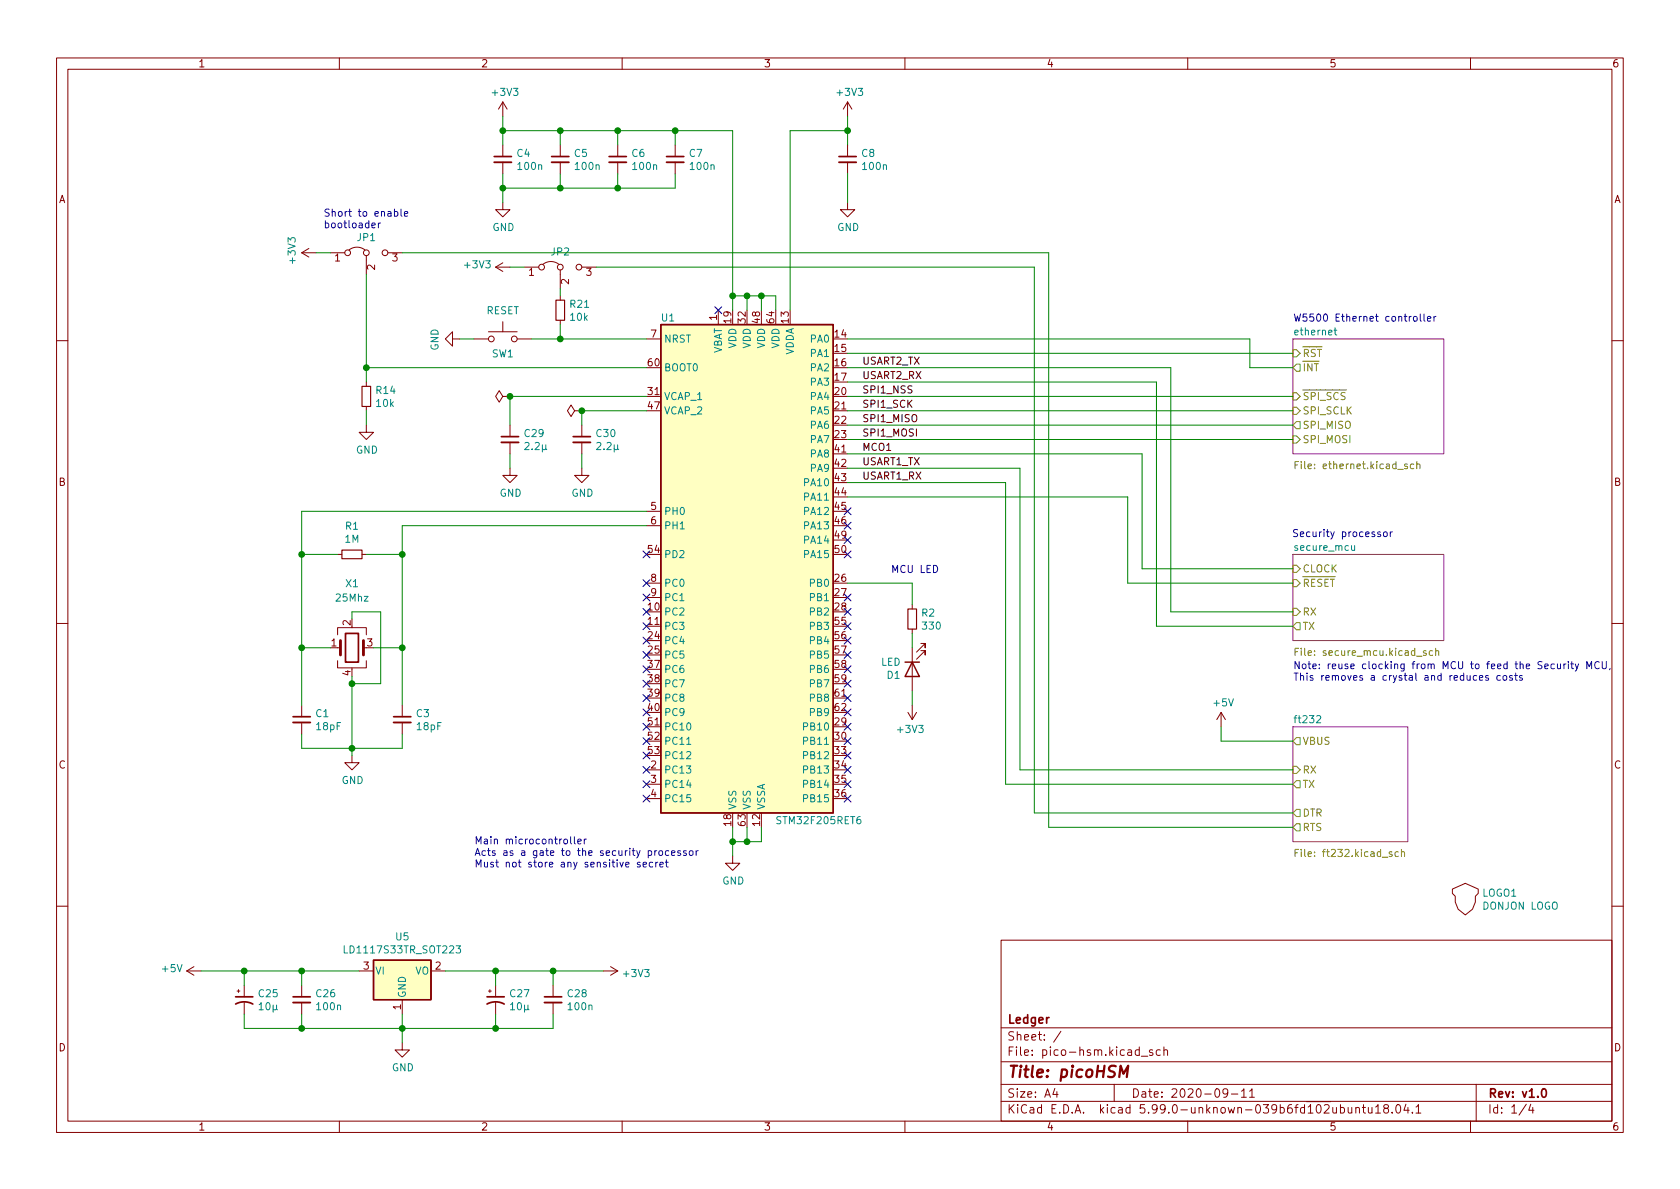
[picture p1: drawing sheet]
<svg xmlns="http://www.w3.org/2000/svg" width="297mm" height="210mm" viewBox="0 0 297 210" stroke-linecap="round" stroke-linejoin="round" font-family="sans-serif">
<g fill="none" stroke="#840000" stroke-width=".18">
<path d="M10 10.2h277v190.1h-277zM12 12.2h273v186.1h-273zM60 10.2v2M88.9 18v2.6M88.9 18l-.8 1.3M88.9 18l.8 1.3M110 10.2v2M149.9 18l-.8 1.3M149.9 18v2.6M149.9 18l.7 1.3M160 10.2v2M210 10.2v2"/>
<path d="M260 10.2v2M88.9 35.8v1.3h1.3l-1.3 1.2-1.3-1.2h1.3M88.9 25.6v2.1M88.9 28.7v2M99.1 25.6v2.1M99.1 28.7v2M109.2 25.6v2.1M109.2 28.7v2M119.4 25.6v2.1M119.4 28.7v2M149.9 35.8v1.3h1.2l-1.2 1.2-1.3-1.2h1.3M149.9 25.6v2.1"/>
<path d="M149.9 28.7v2M53.3 44.7l1.3 .8M53.3 44.7h2.6M54.6 43.9l-1.3 .8M58.4 44.7h2.6M61.7 44.2a2.26 2.26 0 0 1 2.8 0M64.8 45.2v3.3M68.6 44.7h2.5M80 59.9v-1.2l-1.3 1.2 1.3 1.3v-1.3h1.3M83.8 59.9h2.6M86.4 58.7h5M87.6 47.2l1.3 .8"/>
<path d="M87.6 47.2h2.6M88.9 56.9v1.8M88.9 46.5l-1.3 .7M91.4 59.9h2.6M92.7 47.2h2.5M96 46.7a2.26 2.26 0 0 1 2.8 0M99.1 47.7v3.3M99.1 52.3v.8M99.1 56.6v.8M102.9 47.2h2.5M114.3 59.9h2.5M127 54.9v2.5"/>
<path d="M10 60.2h2M64.8 75.2v1.2h1.2l-1.2 1.3-1.3-1.3h1.3M64.8 67.6v.7M64.8 71.9v.7M88.9 70.1l-.6-1-.7 1 .7 1 .6-1h1.3M90.2 70.1h.1M90.2 75.2v2M90.2 78.2v2.1M101.6 72.6l-.6-1-.7 1 .7 1.1 .6-1.1h1.3M102.9 72.6h.1M102.9 75.2v2M102.9 78.2v2.1"/>
<path d="M114.3 70.1h2.5M147.3 72.6h2.6M285 60.2h2M59.7 98h.8M64 98h.8M90.2 82.8v1.3h1.2l-1.2 1.2-1.3-1.2h1.3M102.9 82.8v1.3h1.2l-1.2 1.2-1.3-1.2h1.3M114.3 90.4h2.5M114.3 93h2.5M147.3 80.3h2.6M10 110.2h2M59.7 116.8v1.3h5.1v-1.3"/>
<path d="M59.7 112.3v-1.3h5.1v1.3M59.7 114.5h.5M64.3 114.5h.5M114.3 103.1h2.5M114.3 105.7h2.5M114.3 110.7h2.5M161.3 106.9v.8M161.3 111.2v.8M161.3 114.5v7.7M162.8 113.8h.8v.7v-.7l-1.5 1.5M162.8 115.1h.8v.7v-.7l-1.5 1.5M285 110.2h2"/>
<path d="M53.3 124.7v2M53.3 127.8v2M62.2 133.6v1.3h1.3l-1.3 1.2-1.2-1.2h1.2M71.1 124.7v2M71.1 127.8v2M114.3 128.5h2.5M114.3 136.1h2.5M114.3 138.7h2.5M147.3 123.4h2.6M160.5 126l.8 1.2M161.3 124.7v2.5M162.1 126l-.8 1.2"/>
<path d="M215.9 126l-.8 1.2M215.9 126v2.5M215.9 126l.8 1.2M114.3 141.2h2.5M129.5 151.4v1.2h1.3l-1.3 1.3-1.2-1.3h1.2M256.8 157.2l2.3-1 2.3 1v.8l-.5 .5v1l-.6 1.3-1.2 1-1.3-1-.5-1.3v-1l-.5-.5zM10 160.2h2M33 171.7h2.6M33 171.7l1.3 .8M34.3 170.9l-1.3 .8M41.9 175.3h.5M42.2 175v.5"/>
<path d="M43.2 174.2v2.1M43.2 177.3v2M53.3 174.2v2.1M53.3 177.3v2M63.5 171.7h2.5M71.1 176.8v2.5M76.2 171.7h2.5M86.4 175.3h.5M86.6 175v.5M87.6 174.2v2.1M87.6 177.3v2M97.8 174.2v2.1"/>
<path d="M97.8 177.3v2M106.7 171.7h2.5M107.9 170.9l1.3 .8M109.2 171.7l-1.3 .8M177 166.3h108v32h-108zM285 160.2h2M60 198.3v2M71.1 184.4v1.3h1.3l-1.3 1.2-1.3-1.2h1.3M110 198.3v2M160 198.3v2M177 194.8h108M177 191.8h108"/>
<path d="M177 187.8h108M177 181.8h108M186.5 192.5l-.4 1h1M186.9 193v1M187.6 182.4l-1.3 1.9M197 191.8v3M201.8 186.8h1.1M203.8 185.7l-.4-.1-.2 .2 .1 .3 .5 .1v.4h-.6M205.1 185.7l-.4-.1-.3 .3v.4l.2 .3h.5M205.8 185.8l.2-.2 .4 .1v.9M205.8 185.1v1.5M210 198.3v2"/>
<path d="M217.1 193.2l-.3 .3-.4-.1-.2-.2 .2-.6 .4-.1 .2 .2a.99 .99 0 0 1-.4 1.3h-.2M217.7 193.5h1.2M219.5 193l.4-.5v1.5M219.5 194h.9M220.9 193l.5-.5v1.5M220.9 194h.9M239.7 196l.2-.2 .4 .1 .1 .9M239.7 195.8v1M240.9 195.8h.5M241.1 195.3v1.3l.3 .2M241.9 195.8l.1 1h.4l.2-.1M242.6 195.8v1"/>
<path d="M243.2 195.8l.4-.5v1.5M243.2 196.8h.9M244.9 196l-.3-.3 .1-.2 .2-.2 .5 .1 .1 .2-.1 .2-.6 .2-.2 .3v.2l.3 .3h.5l.1-.3-.1-.4-.2-.1M246.1 196.7v.1M247 195.4l.1-.1a.81 .81 0 0 1 .6 .7 .81 .81 0 0 1-.3 .8h-.1a.81 .81 0 0 1-.6-.6 .81 .81 0 0 1 .3-.8zM248.6 195.3l-.4 1h.9M248.9 195.8v1M249.7 196.7v.1M250.4 195.8l.4-.5v1.5M250.4 196.8h.8M260 198.3v2M261 191.8v6.5"/>
<path d="M269.9 195.3l-1.3 1.9M270.6 195.3l-.3 1h.9M271 195.8v1"/>
<circle cx="61.5" cy="44.7" r=".51"/>
<circle cx="64.8" cy="44.7" r=".51"/>
<circle cx="68.1" cy="44.7" r=".51"/>
<circle cx="86.9" cy="59.9" r=".51"/>
<circle cx="90.9" cy="59.9" r=".51"/>
<circle cx="95.8" cy="47.2" r=".51"/>
<circle cx="99.1" cy="47.2" r=".51"/>
<circle cx="102.4" cy="47.2" r=".51"/>
</g>
<g fill="none" stroke="#840000" stroke-width=".3">
<path d="M87.4 27.7h3M97.5 27.7h3.1M107.7 27.7h3M117.9 27.7h3M148.3 27.7h3.1M88.6 77.2h3.1M101.3 77.2h3.1M61.1 112h2.3v5.1h-2.3zM51.8 126.7h3.1M69.6 126.7h3M41.7 176.3h3M41.7 177.5a3.2 3.2 0 0 1 3 0"/>
<path d="M51.8 176.3h3.1M86.1 176.3h3.1M86.1 177.5a3.2 3.2 0 0 1 3 0M96.3 176.3h3M272.8 192.6l.1-.1a.81 .81 0 0 1 .6 .7 .81 .81 0 0 1-.3 .8h-.1a.81 .81 0 0 1-.6-.6 .81 .81 0 0 1 .3-.8z"/>
</g>
<path d="M197.9 190.5l.2-2 .5 1.4 .9-1.4-.3 2" fill="none" stroke="#840000" stroke-width=".4"/>
<g fill="#fff" stroke="#fff" stroke-width=".18">
<path d="M228.6 128.5h20.3v20.3h-20.3z"/>
<path d="M228.6 59.9h26.7v20.4h-26.7z"/>
<path d="M228.6 98h26.7v15.3h-26.7z"/>
</g>
<path d="M228.6 59.9h26.7v20.4h-26.7zM228.6 98h26.7v15.3h-26.7zM228.6 128.5h20.3v20.3h-20.3z" fill="none" stroke="#840084" stroke-width=".18"/>
<g fill="none" stroke="#848400" stroke-width=".18">
<path d="M228.6 61.8h.6l.7 .7-.7 .6h-.6zM228.6 77.1h.6l.7 .6-.7 .7h-.6zM228.6 69.5h.6l.7 .6-.7 .6h-.6zM228.6 72h.6l.7 .6-.7 .7h-.6zM229.2 64.4h.7v1.3h-.7l-.6-.7zM229.2 74.5h.7v1.3h-.7l-.6-.6zM228.6 99.9h.6l.7 .7-.7 .6h-.6zM229 82.2h.4M229.6 81.6h-.6v1.3M250 82.1l-.4-.1-.2 .3 .1 .5h.5M250.5 82.2l.2-.2 .3 .1 .1 .8M250.5 81.6v1.3"/>
<path d="M228.6 107.6h.6l.7 .6-.7 .6h-.6zM228.6 102.5h.6l.7 .6-.7 .7h-.6zM229 115.2h.4M229.2 110.1h.7v1.3h-.7l-.6-.7zM229.6 114.6h-.6v1.3M253.3 115.1h-.4l-.2 .2 .1 .5h.5M253.8 115.2l.2-.1h.3l.1 .8M253.8 114.6v1.3M228.6 135.5h.6l.7 .6-.7 .7h-.6zM229.2 138h.7v1.3h-.7l-.6-.6zM229.2 130.4h.7v1.3h-.7l-.6-.6zM229 150.8h.4"/>
<path d="M229.2 143.1h.7v1.3h-.7l-.6-.6zM229.2 145.7h.7v1.2h-.7l-.6-.6zM229.6 150.2h-.6v1.3M247.2 150.7l-.3-.1-.3 .3 .2 .5h.4M247.8 150.7l.2-.1 .3 .1v.8M247.8 150.2v1.3"/>
</g>
<g fill="none" stroke="#008484" stroke-width=".18">
<path d="M235.9 58.4h.5M236.1 58v1l.3 .2M92.8 78.4l.5-.2 .2 .4-.7 .9h.7M94.1 79.4v.1M94.6 78.4l.5-.2 .3 .4-.8 .9h.8M95.9 78.7v1.2M96.5 79.3l.2 .2M96.5 78.7l-.1 .7-.3 .1-.2-.2M105.5 78.4l.5-.2 .2 .4-.7 .9h.7M106.8 79.4v.1M107.3 78.4l.5-.2 .3 .4-.8 .9h.8M108.6 78.7v1.2"/>
<path d="M109.2 79.3l.2 .2M109.2 78.7l-.1 .7-.3 .1-.2-.2M239 96.5v.8h.3l.2-.1M239.5 96.5v.8M121.4 131.6h.7M45.8 177.7l.4-.4v1.3M45.8 178.6h.7M47.2 177.4l.1-.1a.68 .68 0 0 1 .5 .6 .68 .68 0 0 1-.5 .7 .84 .84 0 0 1-.1-1.2zM48.3 177.7v1.3M48.9 178.4l.2 .2M48.9 177.7l-.1 .8-.3 .1-.2-.2M60.9 167.3v1.2h.6"/>
<path d="M80.6 167.3h.8l-.4 .4 .4 .2v.5l-.2 .1-.6-.1M90.3 177.7l.3-.4v1.3M90.3 178.6h.7M91.6 177.4l.2-.1a.68 .68 0 0 1 .4 .6 .68 .68 0 0 1-.4 .7l-.2-.2-.1-.3zM92.7 177.7v1.3M93.3 178.4l.2 .2M93.3 177.7v.8l-.4 .1-.2-.2"/>
</g>
<path d="M87.4 28.7h3M97.5 28.7h3.1M107.7 28.7h3M117.9 28.7h3M148.3 28.7h3.1M88.6 78.2h3.1M101.3 78.2h3.1M51.8 127.8h3.1M69.6 127.8h3M51.8 177.3h3.1M96.3 177.3h3" fill="none" stroke="#840000" stroke-width=".33"/>
<g fill="#ffffc2" stroke="#ffffc2" stroke-width=".18">
<path d="M116.8 57.4h30.5v86.4h-30.5z"/>
<path d="M66 169.8h10.2v7h-10.2z"/>
</g>
<path d="M116.8 57.4h30.5v86.4h-30.5zM160 117.1h2.6M161.3 117.1l1.3 2.5h-2.6zM66 169.8h10.2v7h-10.2z" fill="none" stroke="#840000" stroke-width=".25"/>
<path d="M98.3 53.1h1.5v3.5h-1.5zM64 68.3h1.5v3.6h-1.5zM60.5 97.3h3.5v1.5h-3.5zM160.5 107.7h1.6v3.5h-1.6z" fill="none" stroke="#840000" stroke-width=".2"/>
<path d="M60.2 113.3v2.5M64.3 113.3v2.5" fill="none" stroke="#840000" stroke-width=".51"/>
<g fill="none" stroke="#0000c2" stroke-width=".18">
<path d="M65.8 39.9l.6-.2-.1-.2-.4-.1-.1 .2v.6h.5M66.9 39.4v.9M67.3 39.4l-.4 .3M69.7 37.5l.4-.1 .2 .2-.1 .6h-.5M69.7 37v1.2M70.9 37v1.1l.2 .1M71.5 37.8l.6-.1-.1-.2-.3-.1-.2 .2 .1 .6h.4M250 56h.3l.3 .2v.4l-.3 .2-.3-.1-.1-.1zM251.1 55.5v1.1l.2 .2M251.8 55.5v1.1l.2 .2M252.4 56.4l.6-.1-.1-.3h-.3l-.2 .1v.6h.5M253.5 56v.8"/>
<path d="M253.9 56l-.4 .2M229.4 93.7l-.5-.1-.1 .1v.4l.5 .3 .1 .3-.2 .2-.5-.1M245.8 94.1v.8M246.2 94.1l-.4 .2M261.6 119.9l.6-.1-.1-.3h-.3l-.2 .1v.6h.5M263.1 119.5h-.3l-.1 .1v.2l.4 .1v.3h-.4M265.3 119.5h-.4l-.2 .2 .1 .5h.5M265.8 119.6l.2-.1 .4 .1v.5l-.1 .1-.3 .1-.2-.1zM267.4 119.5h-.3l-.2 .1 .1 .2 .4 .1v.3h-.5M267.8 119.5h.5M268 119v1.1l.3 .2M269.1 119.5h-.3l-.1 .1v.2l.4 .1v.3h-.4"/>
<path d="M274.8 117.5l-.3-.1-.3 .2 .1 .6h.5M275.4 117.4v.8l.3 .1 .2-.2M275.9 117.4v.9M276.5 117.4v.9M276.9 117.4l-.4 .2M277.3 117v.1M277.3 117.4v.9M277.7 117.4h.5M277.9 117v1.1l.3 .2M278.5 117.4l.3 .9M279.1 117.4l-.4 1.2-.2 .1M280.6 118.3v-1.3l.4 .9 .4-.9v1.3"/>
<path d="M282.7 117.1a.6 .6 0 0 0-.8 .4 .6 .6 0 0 0 .6 .8l.2-.2M283.3 117v1l.2 .3 .4-.1 .1-.2v-1M284.7 118.2l-.1 .2M100.9 148v1l.2 .2M101.6 148v1l.1 .2M102.2 148.8l.6-.1-.1-.3h-.4l-.1 .2v.6h.5M103.3 148.4v.8M103.7 148.4l-.4 .2M113.2 152.5h-.3l-.2 .2v.1l.5 .2v.3h-.5M113.7 152.9l.6-.1v-.3h-.4l-.2 .2 .1 .6h.5M115.4 152.5h-.4l-.2 .2 .1 .6h.5M115.8 150.4v.9"/>
<path d="M115.9 152.5v.8M116.1 150.4l-.3 .3M116.3 152.5l-.4 .2M116.6 150.5l.3-.1 .3 .3v.3l-.3 .3-.3-.1-.1-.2zM116.7 152.9l.6-.1-.1-.3h-.3l-.2 .2v.6h.5M117.6 152.5h.5M117.8 152v1.1l.3 .2M118.2 150.5l-.3-.1-.3 .3 .2 .5h.4M118.7 150.9l.6-.2v-.2l-.4-.1-.2 .2 .1 .6h.5M120.3 150.5l-.3-.1-.2 .2 .1 .2 .4 .1v.3h-.5M121.3 150.5l-.3-.1-.2 .2 .1 .2 .4 .1v.3h-.5M122 150.5l.3-.1 .2 .3v.3l-.2 .3-.3-.1-.1-.2z"/>
<path d="M123.1 150.4v.9M123.4 150.4l-.3 .3"/>
</g>
<g fill="none" stroke="#008400" stroke-width=".18">
<path d="M88.9 23.1h40.6v31.8M88.9 20.6v5M88.9 30.7v5.1M99.1 23.1v2.5M99.1 30.7v2.6M109.2 23.1v2.5M109.2 30.7v2.6M119.4 23.1v2.5M119.4 30.7v2.6h-30.5M149.9 23.1h-10.2v31.8M149.9 20.6v5M149.9 30.7v5.1"/>
<path d="M55.9 44.7h2.5M64.8 48.5v19.1M71.1 44.7h114.3v101.6h43.2M81.3 59.9h2.5M90.2 47.2h2.5M94 59.9h20.3M99.1 51v1.3M99.1 57.4v2.5M105.4 47.2h77.5v96.6h45.7M129.5 52.3h7.7v2.6M132.1 52.3v2.6M134.6 52.3v2.6"/>
<path d="M149.9 59.9h71.1v5.1h7.6M64.8 65h49.5M64.8 72.6v2.6M114.3 70.1h-24.1v5.1M114.3 72.6h-11.4v2.6M149.9 75.2h78.7M149.9 62.5h78.7M149.9 65h57.1v43.2h21.6M149.9 70.1h78.7M149.9 67.6h54.6v43.1h24.1M149.9 72.6h78.7M149.9 77.7h78.7"/>
<path d="M53.3 98h6.4M64.8 98h6.3M90.2 80.3v2.5M102.9 80.3v2.5M114.3 90.4h-61v34.3M114.3 93h-43.2v31.7M149.9 82.8h30.4v53.3h48.3M149.9 85.3h27.9v53.4h50.8M149.9 80.3h52v20.3h26.7M149.9 87.9h49.5v15.2h29.2M53.3 114.5h5.1M62.2 109.5v-1.3h5.1v12.7h-5.1"/>
<path d="M62.2 119.6v14M66 114.5h5.1M149.9 103.1h11.4v3.8M161.3 112v2.5M53.3 129.8v2.5h17.8v-2.5M161.3 122.2v2.5M215.9 128.5v2.6h12.7M129.5 146.3v5.1M132.1 146.3v2.5M134.6 146.3v2.5h-5.1M35.6 171.7h27.9M43.2 171.7v2.5"/>
<path d="M43.2 179.3v2.6h54.6v-2.6M53.3 171.7v2.5M53.3 179.3v2.6M71.1 179.3v5.1M78.7 171.7h28M87.6 171.7v2.5M87.6 179.3v2.6M97.8 171.7v2.5"/>
</g>
<g fill="none" stroke="#000084" stroke-width=".18">
<path d="M126.4 54.2l1.2 1.3M127.6 54.2l-1.2 1.3M113.7 97.4l1.2 1.2M114.9 97.4l-1.2 1.2M149.3 89.8l1.2 1.2M149.3 97.4l1.2 1.2M149.3 94.9l1.2 1.2M149.3 92.3l1.2 1.3M150.5 94.9l-1.2 1.2M150.5 97.4l-1.2 1.2M150.5 89.8l-1.2 1.2M150.5 92.3l-1.2 1.3"/>
<path d="M113.7 107.6l1.2 1.2M113.7 102.5l1.2 1.2M113.7 105l1.2 1.3M113.7 117.7l1.2 1.3M113.7 115.2l1.2 1.2M113.7 112.7l1.2 1.2M113.7 110.1l1.2 1.2M114.9 107.6l-1.2 1.2M114.9 102.5l-1.2 1.2M114.9 105l-1.2 1.3M114.9 117.7l-1.2 1.3M114.9 115.2l-1.2 1.2"/>
<path d="M114.9 112.7l-1.2 1.2M114.9 110.1l-1.2 1.2M149.3 115.2l1.2 1.2M149.3 112.7l1.2 1.2M149.3 110.1l1.2 1.2M149.3 117.7l1.2 1.3M149.3 105l1.2 1.3M149.3 107.6l1.2 1.2M150.5 115.2l-1.2 1.2M150.5 112.7l-1.2 1.2M150.5 110.1l-1.2 1.2M150.5 117.7l-1.2 1.3"/>
<path d="M150.5 105l-1.2 1.3M150.5 107.6l-1.2 1.2M113.7 127.9l1.2 1.2M113.7 138.1l1.2 1.2M113.7 135.5l1.2 1.2M113.7 130.4l1.2 1.3M113.7 133l1.2 1.2M113.7 120.3l1.2 1.2M113.7 122.8l1.2 1.2M113.7 125.4l1.2 1.2M114.9 127.9l-1.2 1.2M114.9 138.1l-1.2 1.2"/>
<path d="M114.9 135.5l-1.2 1.2M114.9 130.4l-1.2 1.3M114.9 133l-1.2 1.2M114.9 125.4l-1.2 1.2M114.9 120.3l-1.2 1.2M114.9 122.8l-1.2 1.2M149.3 130.4l1.2 1.3M149.3 138.1l1.2 1.2M149.3 127.9l1.2 1.2M149.3 125.4l1.2 1.2M149.3 122.8l1.2 1.2M149.3 120.3l1.2 1.2"/>
<path d="M149.3 135.5l1.2 1.2M149.3 133l1.2 1.2M150.5 130.4l-1.2 1.3M150.5 138.1l-1.2 1.2M150.5 127.9l-1.2 1.2M150.5 125.4l-1.2 1.2M150.5 122.8l-1.2 1.2M150.5 120.3l-1.2 1.2M150.5 135.5l-1.2 1.2M150.5 133l-1.2 1.2M113.7 140.6l1.2 1.2M114.9 140.6l-1.2 1.2"/>
<path d="M149.3 140.6l1.2 1.2M150.5 140.6l-1.2 1.2"/>
</g>
<g fill="#008400" stroke="#008400" stroke-width=".18">
<circle cx="53.3" cy="171.7" r=".51"/>
<circle cx="62.2" cy="132.3" r=".51"/>
<circle cx="43.2" cy="171.7" r=".51"/>
<circle cx="53.3" cy="181.9" r=".51"/>
<circle cx="71.1" cy="181.9" r=".51"/>
<circle cx="88.9" cy="33.3" r=".51"/>
<circle cx="99.1" cy="33.3" r=".51"/>
<circle cx="64.8" cy="65" r=".51"/>
<circle cx="88.9" cy="23.1" r=".51"/>
<circle cx="99.1" cy="23.1" r=".51"/>
<circle cx="109.2" cy="23.1" r=".51"/>
<circle cx="53.3" cy="98" r=".51"/>
<circle cx="71.1" cy="114.5" r=".51"/>
<circle cx="62.2" cy="120.9" r=".51"/>
<circle cx="71.1" cy="98" r=".51"/>
<circle cx="53.3" cy="114.5" r=".51"/>
<circle cx="90.2" cy="70.1" r=".51"/>
<circle cx="102.9" cy="72.6" r=".51"/>
<circle cx="99.1" cy="59.9" r=".51"/>
<circle cx="87.6" cy="171.7" r=".51"/>
<circle cx="87.6" cy="181.9" r=".51"/>
<circle cx="97.8" cy="171.7" r=".51"/>
<circle cx="129.5" cy="148.8" r=".51"/>
<circle cx="132.1" cy="148.8" r=".51"/>
<circle cx="109.2" cy="33.3" r=".51"/>
<circle cx="119.4" cy="23.1" r=".51"/>
<circle cx="129.5" cy="52.3" r=".51"/>
<circle cx="149.9" cy="23.1" r=".51"/>
<circle cx="132.1" cy="52.3" r=".51"/>
<circle cx="134.6" cy="52.3" r=".51"/>
</g>
<text font-size="2.8" fill="#840000" x="178" y="190.6">Title: picoHSM</text>
<g font-size="2.1" fill="#840000">
<text x="178" y="184">Sheet: /</text>
<text x="178" y="181">Ledger</text>
<text x="178" y="186.7">File: pico-hsm.kicad_sch</text>
<text x="178" y="196.9">KiCad E.D.A. kicad 5.99.0-unknown-039b6fd~102~ubuntu18.04.1</text>
<text x="178" y="194.1">Size: A4</text>
<text x="200" y="194.1">Date: 2020-09-11</text>
<text x="263" y="194.1">Rev: v1.0</text>
<text x="263" y="196.9">Id: 1/4</text>
</g>
<g font-size="1.8" fill="#840000">
<text x="35" y="11.9">1</text>
<text x="85" y="11.9">2</text>
<text x="135" y="11.9">3</text>
<text x="185" y="11.9">4</text>
<text x="235" y="11.9">5</text>
<text x="285" y="11.9">6</text>
<text x="10.3" y="35.9">A</text>
<text x="285.3" y="35.9">A</text>
<text x="59.2" y="46.2">1</text>
<text x="66.3" y="47.7" transform="rotate(-90 66.3 47.7)">2</text>
<text x="69.4" y="46.2">3</text>
<text x="93.5" y="48.8">1</text>
<text x="100.6" y="50.3" transform="rotate(-90 100.6 50.3)">2</text>
<text x="103.6" y="48.8">3</text>
<text x="115.1" y="59.7">7</text>
<text x="126.7" y="56.6" transform="rotate(-90 126.7 56.6)">1</text>
<text x="129.3" y="57.1" transform="rotate(-90 129.3 57.1)">19</text>
<text x="131.8" y="57.1" transform="rotate(-90 131.8 57.1)">32</text>
<text x="134.4" y="57.1" transform="rotate(-90 134.4 57.1)">48</text>
<text x="136.9" y="57.1" transform="rotate(-90 136.9 57.1)">64</text>
<text x="139.4" y="57.1" transform="rotate(-90 139.4 57.1)">13</text>
<text x="147.6" y="59.7">14</text>
<text x="114.6" y="64.8">60</text>
<text x="147.6" y="62.2">15</text>
<text x="147.6" y="64.8">16</text>
<text x="114.6" y="69.8">31</text>
<text x="147.6" y="67.3">17</text>
<text x="147.6" y="69.8">20</text>
<text x="114.6" y="72.4">47</text>
<text x="147.6" y="72.4">21</text>
<text x="147.6" y="74.9">22</text>
<text x="147.6" y="77.5">23</text>
<text x="147.6" y="80">41</text>
<text x="147.6" y="82.5">42</text>
<text x="10.3" y="85.9">B</text>
<text x="147.6" y="85.1">43</text>
<text x="147.6" y="87.6">44</text>
<text x="285.3" y="85.9">B</text>
<text x="115.1" y="90.2">5</text>
<text x="115.1" y="92.7">6</text>
<text x="147.6" y="90.2">45</text>
<text x="147.6" y="92.7">46</text>
<text x="147.6" y="95.2">49</text>
<text x="114.6" y="97.8">54</text>
<text x="147.6" y="97.8">50</text>
<text x="114.6" y="107.9">10</text>
<text x="115.1" y="102.9">8</text>
<text x="115.1" y="105.4">9</text>
<text x="147.6" y="102.9">26</text>
<text x="147.6" y="105.4">27</text>
<text x="147.6" y="107.9">28</text>
<text x="62" y="110.6" transform="rotate(-90 62 110.6)">2</text>
<text x="114.6" y="110.5">11</text>
<text x="114.6" y="113">24</text>
<text x="147.6" y="110.5">55</text>
<text x="147.6" y="113">56</text>
<text x="58.6" y="114.3">1</text>
<text x="62" y="119.5" transform="rotate(-90 62 119.5)">4</text>
<text x="64.9" y="114.3">3</text>
<text x="114.6" y="115.6">25</text>
<text x="114.6" y="118.1">37</text>
<text x="147.6" y="115.6">57</text>
<text x="147.6" y="118.1">58</text>
<text x="114.6" y="120.6">38</text>
<text x="114.6" y="123.2">39</text>
<text x="114.6" y="125.7">40</text>
<text x="147.6" y="120.6">59</text>
<text x="147.6" y="123.2">61</text>
<text x="147.6" y="125.7">62</text>
<text x="114.6" y="128.3">51</text>
<text x="114.6" y="130.8">52</text>
<text x="147.6" y="128.3">29</text>
<text x="147.6" y="130.8">30</text>
<text x="10.3" y="135.9">C</text>
<text x="114.6" y="133.3">53</text>
<text x="115.1" y="135.9">2</text>
<text x="147.6" y="133.3">33</text>
<text x="147.6" y="135.9">34</text>
<text x="285.3" y="135.9">C</text>
<text x="115.1" y="138.4">3</text>
<text x="115.1" y="141">4</text>
<text x="147.6" y="138.4">35</text>
<text x="147.6" y="141">36</text>
<text x="129.3" y="146" transform="rotate(-90 129.3 146)">18</text>
<text x="131.8" y="146" transform="rotate(-90 131.8 146)">63</text>
<text x="134.4" y="146" transform="rotate(-90 134.4 146)">12</text>
<text x="64.3" y="171.4">3</text>
<text x="77" y="171.4">2</text>
<text x="70.9" y="178.5" transform="rotate(-90 70.9 178.5)">1</text>
<text x="10.3" y="185.9">D</text>
<text x="285.3" y="185.9">D</text>
<text x="35" y="199.9">1</text>
<text x="85" y="199.9">2</text>
<text x="135" y="199.9">3</text>
<text x="185" y="199.9">4</text>
<text x="235" y="199.9">5</text>
<text x="285" y="199.9">6</text>
</g>
<g font-size="1.8" fill="#008484">
<text x="87.2" y="16.9">+3V3</text>
<text x="148.1" y="16.9">+3V3</text>
<text x="91.4" y="27.7">C4</text>
<text x="101.6" y="27.7">C5</text>
<text x="111.7" y="27.7">C6</text>
<text x="121.9" y="27.7">C7</text>
<text x="152.4" y="27.7">C8</text>
<text x="91.7" y="30">100n</text>
<text x="101.8" y="30">100n</text>
<text x="112" y="30">100n</text>
<text x="122.2" y="30">100n</text>
<text x="152.6" y="30">100n</text>
<text x="87" y="40.8">GND</text>
<text x="148" y="40.8">GND</text>
<text x="52.3" y="46.4" transform="rotate(-90 52.3 46.4)">+3V3</text>
<text x="63.2" y="42.6">JP1</text>
<text x="82.3" y="47.4">+3V3</text>
<text x="97.5" y="45.2">JP2</text>
<text x="86" y="55.6">RESET</text>
<text x="100.9" y="54.4">R21</text>
<text x="100.9" y="56.7">10k</text>
<text x="117" y="56.8">U1</text>
<text x="229.1" y="59.3">ethernet</text>
<text x="77.5" y="62" transform="rotate(-90 77.5 62)">GND</text>
<text x="87" y="63.2">SW1</text>
<text x="117.3" y="65.7">BOOT0</text>
<text x="117.3" y="60.6">NRST</text>
<text x="127.6" y="62.7" transform="rotate(-90 127.6 62.7)">VBAT</text>
<text x="130.2" y="61.6" transform="rotate(-90 130.2 61.6)">VDD</text>
<text x="132.7" y="61.6" transform="rotate(-90 132.7 61.6)">VDD</text>
<text x="135.3" y="61.6" transform="rotate(-90 135.3 61.6)">VDD</text>
<text x="137.8" y="61.6" transform="rotate(-90 137.8 61.6)">VDD</text>
<text x="140.3" y="62.9" transform="rotate(-90 140.3 62.9)">VDDA</text>
<text x="143.4" y="60.6">PA0</text>
<text x="143.4" y="63.1">PA1</text>
<text x="143.4" y="65.7">PA2</text>
<text x="66.6" y="69.7">R14</text>
<text x="66.6" y="72">10k</text>
<text x="117.3" y="70.7">VCAP_1</text>
<text x="143.4" y="68.2">PA3</text>
<text x="143.4" y="70.7">PA4</text>
<text x="92.8" y="77.3">C29</text>
<text x="105.5" y="77.3">C30</text>
<text x="117.3" y="73.3">VCAP_2</text>
<text x="143.4" y="73.3">PA5</text>
<text x="143.4" y="75.8">PA6</text>
<text x="62.9" y="80.2">GND</text>
<text x="143.4" y="78.4">PA7</text>
<text x="143.4" y="80.9">PA8</text>
<text x="143.4" y="83.4">PA9</text>
<text x="88.3" y="87.8">GND</text>
<text x="101" y="87.8">GND</text>
<text x="142.4" y="86">PA10</text>
<text x="142.4" y="88.5">PA11</text>
<text x="61" y="96">1M</text>
<text x="61.1" y="93.7">R1</text>
<text x="117.3" y="91.1">PH0</text>
<text x="117.3" y="93.6">PH1</text>
<text x="142.4" y="91.1">PA12</text>
<text x="142.4" y="93.6">PA13</text>
<text x="117.3" y="98.7">PD2</text>
<text x="142.4" y="96.1">PA14</text>
<text x="142.4" y="98.7">PA15</text>
<text x="229.1" y="97.4">secure_mcu</text>
<text x="59.5" y="106.4">25Mhz</text>
<text x="61.2" y="103.8">X1</text>
<text x="117.3" y="103.8">PC0</text>
<text x="117.3" y="106.3">PC1</text>
<text x="143.4" y="103.8">PB0</text>
<text x="143.4" y="106.3">PB1</text>
<text x="117.3" y="108.8">PC2</text>
<text x="117.3" y="111.4">PC3</text>
<text x="117.3" y="113.9">PC4</text>
<text x="143.4" y="108.8">PB2</text>
<text x="143.4" y="111.4">PB3</text>
<text x="143.4" y="113.9">PB4</text>
<text x="163" y="109">R2</text>
<text x="163.2" y="111.3">330</text>
<text x="117.3" y="116.5">PC5</text>
<text x="117.3" y="119">PC6</text>
<text x="143.4" y="116.5">PB5</text>
<text x="143.4" y="119">PB6</text>
<text x="155.7" y="117.7">LED</text>
<text x="117.3" y="121.5">PC7</text>
<text x="117.3" y="124.1">PC8</text>
<text x="143.4" y="121.5">PB7</text>
<text x="143.4" y="124.1">PB8</text>
<text x="156.9" y="120">D1</text>
<text x="214.7" y="124.9">+5V</text>
<text x="55.9" y="126.8">C1</text>
<text x="56" y="129.1">18pF</text>
<text x="73.6" y="126.8">C3</text>
<text x="73.8" y="129.1">18pF</text>
<text x="117.3" y="129.2">PC10</text>
<text x="117.3" y="131.7">PC11</text>
<text x="117.3" y="126.6">PC9</text>
<text x="142.4" y="129.2">PB10</text>
<text x="142.4" y="131.7">PB11</text>
<text x="143.4" y="126.6">PB9</text>
<text x="158.8" y="129.6">+3V3</text>
<text x="229.2" y="127.9">ft232</text>
<text x="117.3" y="134.2">PC12</text>
<text x="117.3" y="136.8">PC13</text>
<text x="142.4" y="134.2">PB12</text>
<text x="142.4" y="136.8">PB13</text>
<text x="60.4" y="138.6">GND</text>
<text x="117.3" y="139.3">PC14</text>
<text x="117.3" y="141.9">PC15</text>
<text x="130.2" y="143.3" transform="rotate(-90 130.2 143.3)">VSS</text>
<text x="132.7" y="143.3" transform="rotate(-90 132.7 143.3)">VSS</text>
<text x="135.3" y="143.3" transform="rotate(-90 135.3 143.3)">VSSA</text>
<text x="142.4" y="139.3">PB14</text>
<text x="142.4" y="141.9">PB15</text>
<text x="137.7" y="145.7">STM32F205RET6</text>
<text x="127.7" y="156.4">GND</text>
<text x="262.1" y="158.6">LOGO1</text>
<text x="262.2" y="160.9">DONJON LOGO</text>
<text x="70" y="166.3">U5</text>
<text x="28.8" y="171.9">+5V</text>
<text x="61.4" y="168.6">LD1117S33TR_SOT223</text>
<text x="66.3" y="172.3">VI</text>
<text x="73.4" y="172.3">VO</text>
<text x="110.4" y="172.8">+3V3</text>
<text x="45.8" y="176.3">C25</text>
<text x="56" y="176.3">C26</text>
<text x="56.1" y="178.6">100n</text>
<text x="71.8" y="176.5" transform="rotate(-90 71.8 176.5)">GND</text>
<text x="90.2" y="176.3">C27</text>
<text x="100.4" y="176.3">C28</text>
<text x="100.6" y="178.6">100n</text>
<text x="69.3" y="189.4">GND</text>
</g>
<g font-size="1.8" fill="#0000c2">
<text x="57.1" y="38.3">Short to enable</text>
<text x="57.1" y="40.3">bootloader</text>
<text x="228.6" y="56.9">W5500 Ethernet controller</text>
<text x="230.4" y="95">Security processor</text>
<text x="157.5" y="101.3">MCU LED</text>
<text x="228.6" y="118.3">Note: reuse clocking from MCU to feed the Security MCU,</text>
<text x="228.6" y="120.4">This removes a crystal and reduces costs</text>
<text x="83.8" y="149.3">Main microcontroller</text>
<text x="83.8" y="151.3">Acts as a gate to the security processor</text>
<text x="83.8" y="153.4">Must not store any sensitive secret</text>
</g>
<g font-size="1.8">
<text x="152.4" y="64.5">USART2_TX</text>
<text x="152.4" y="69.6">SPI1_NSS</text>
<text x="152.4" y="67">USART2_RX</text>
<text x="152.4" y="77.2">SPI1_MOSI</text>
<text x="152.4" y="72.1">SPI1_SCK</text>
<text x="152.4" y="74.6">SPI1_MISO</text>
<text x="152.4" y="82.3">USART1_TX</text>
<text x="152.4" y="79.7">MCO1</text>
<text x="152.4" y="84.8">USART1_RX</text>
</g>
<g font-size="1.8" fill="#848400">
<text x="230.3" y="63.1">~RST</text>
<text x="230.3" y="65.7">~INT</text>
<text x="230.3" y="70.7">~SPI_SCS</text>
<text x="230.3" y="75.8">SPI_MISO</text>
<text x="230.3" y="73.3">SPI_SCLK</text>
<text x="229.9" y="82.9">File: ethernet.kicad_sch</text>
<text x="230.3" y="78.4">SPI_MOSI</text>
<text x="230.3" y="101.2">CLOCK</text>
<text x="230.3" y="103.8">~RESET</text>
<text x="230.3" y="108.8">RX</text>
<text x="230.3" y="111.4">TX</text>
<text x="229.9" y="116">File: secure_mcu.kicad_sch</text>
<text x="230.3" y="131.7">VBUS</text>
<text x="230.3" y="136.8">RX</text>
<text x="230.3" y="139.3">TX</text>
<text x="230.3" y="144.4">DTR</text>
<text x="230.3" y="146.9">RTS</text>
<text x="230" y="151.5">File: ft232.kicad_sch</text>
</g>
</svg>
